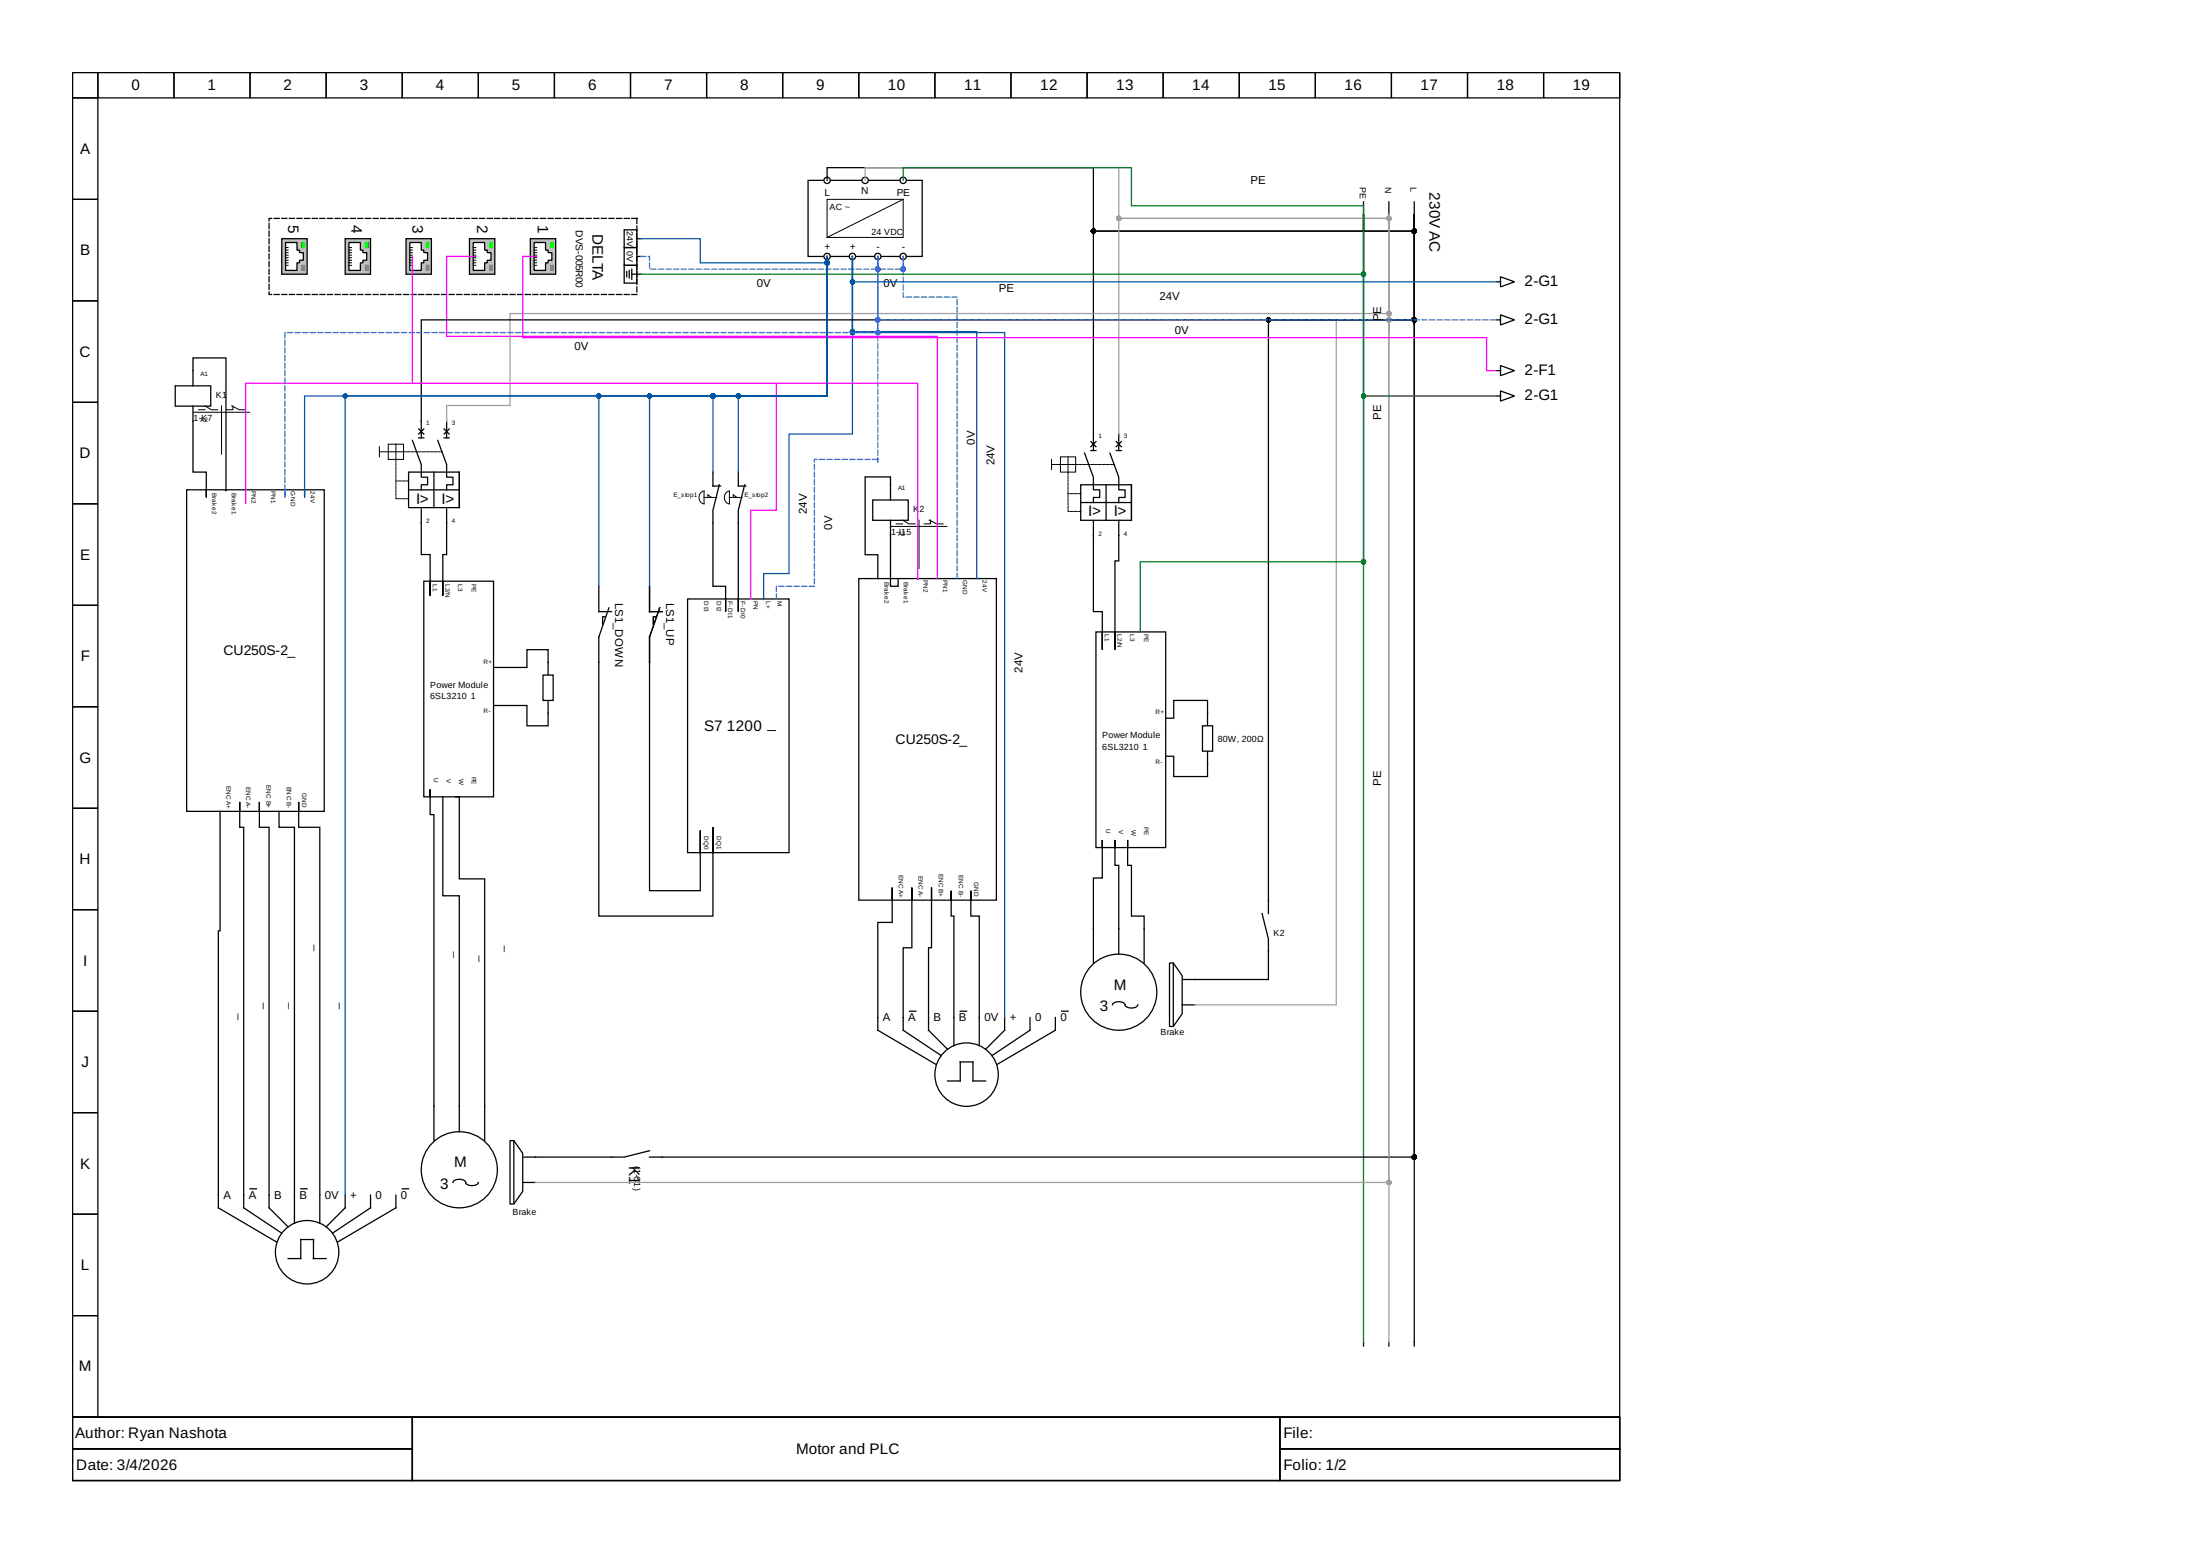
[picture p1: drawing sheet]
<svg xmlns="http://www.w3.org/2000/svg" width="297mm" height="210mm" viewBox="0 0 297 210" stroke-linecap="round" stroke-linejoin="round" font-family="sans-serif">
<g fill="none" stroke="#000" stroke-width=".17">
<path d="M9.8 9.8h208.9v181.5h-208.9zM9.8 9.8h3.4v3.4h-3.4zM9.8 13.2h3.4v13.7h-3.4zM13.2 9.8h10.3v3.4h-10.3zM23.5 9.8h10.3v3.4h-10.3zM33.8 9.8h10.2v3.4h-10.2zM44 9.8h10.3v3.4h-10.3zM54.3 9.8h10.3v3.4h-10.3zM64.6 9.8h10.3v3.4h-10.3zM74.9 9.8h10.2v3.4h-10.2zM85.1 9.8h10.3v3.4h-10.3zM95.4 9.8h10.3v3.4h-10.3z"/>
<path d="M105.7 9.8h10.3v3.4h-10.3zM116 9.8h10.2v3.4h-10.2zM126.2 9.8h10.3v3.4h-10.3zM136.5 9.8h10.3v3.4h-10.3zM146.8 9.8h10.2v3.4h-10.2zM157 9.8h10.3v3.4h-10.3zM167.3 9.8h10.3v3.4h-10.3zM177.6 9.8h10.3v3.4h-10.3zM187.9 9.8h10.2v3.4h-10.2zM198.1 9.8h10.3v3.4h-10.3zM208.4 9.8h10.3v3.4h-10.3zM9.8 26.9h3.4v13.7h-3.4z"/>
<path d="M184.1 27.3v1.7M187.5 27.3v1.7M190.9 27.3v1.7M9.8 40.6h3.4v13.7h-3.4zM9.8 54.3h3.4v13.7h-3.4zM9.8 68h3.4v13.7h-3.4zM9.8 81.7h3.4v13.7h-3.4zM9.8 95.4h3.4v13.7h-3.4zM163 96.3v6.8M9.8 109.1h3.4v13.7h-3.4zM9.8 122.8h3.4v13.7h-3.4zM9.8 136.5h3.4v13.7h-3.4z"/>
<path d="M147.6 125.4v4.6M150.2 135.6a1.07 1.07 0 0 1 1.7 0 1.07 1.07 0 0 0 1.7 0M151.1 125.4v3.4M154.5 125.4v4.6M9.8 150.2h3.4v13.7h-3.4zM9.8 163.9h3.4v13.7h-3.4zM9.8 177.6h3.4v13.7h-3.4zM9.8 191.3h208.9v8.6h-208.9zM9.8 191.3h45.9v4.3h-45.9zM9.8 195.6h45.9v4.3h-45.9zM55.7 191.3h117.1v8.6h-117.1zM172.8 191.3h45.9v4.3h-45.9z"/>
<path d="M172.8 195.6h45.9v4.3h-45.9z"/>
<circle cx="151.1" cy="133.9" r="5.1"/>
</g>
<path d="M162.4 98h1.3v3.4h-1.3z" fill-rule="evenodd" fill="#fff" stroke="#000" stroke-width=".17"/>
<g fill="none" stroke="#000" stroke-width=".17">
<path d="M109.1 24.3h15.4v10.3h-15.4zM23.7 52.1h4.8v2.7h-4.8zM26.1 50v2.1M26.1 54.8v2.1M117.8 67.5h4.8v2.7h-4.8zM120.2 65.4v2.1M120.2 70.2v2.1M157.9 130h.5l1.2 1.7v5.1l-1.2 1.8h-.5zM158.4 130v8.4M159.6 135.6h1.7M159.8 132.2h1.5M170.4 123.3l.9 3.4v1.8"/>
<path d="M171.3 121.6v1.7M68.9 154h.5l1.2 1.7v5.1l-1.2 1.7h-.5zM69.4 154v8.4M70.6 159.6h1.7M70.7 156.2h1.6M184.1 181.2v1.7M187.5 181.2v1.7M190.9 181.2v1.7"/>
</g>
<path d="M26.1 55.6h7.6M26.8 55.3h.9M27.7 54.8l.8 .5h.9M29.9 54.8v6.5M31.3 54.8l1 .5h.9M31.5 54.8v.5h-.9M120.3 71.1h7.6M121 70.7h.9M121.9 70.2l.8 .5h.9M124.1 70.2v6.5M125.5 70.2l1 .5h.8M125.6 70.2v.5h-.8" fill="none" stroke="#000" stroke-width=".14"/>
<g fill="#fff" stroke="#000" stroke-width=".17">
<circle cx="121.9" cy="24.3" r=".43"/>
<circle cx="116.8" cy="24.3" r=".43"/>
<circle cx="111.7" cy="34.6" r=".43"/>
<circle cx="121.9" cy="34.6" r=".43"/>
<circle cx="115.1" cy="34.6" r=".43"/>
<circle cx="118.5" cy="34.6" r=".43"/>
</g>
<path d="M111.7 26.9h10.2v5.1h-10.2zM121.9 26.9l-10.2 5.1" fill="none" stroke="#000" stroke-width=".14"/>
<circle cx="111.7" cy="24.3" r=".43" fill="#fff" stroke="#000" stroke-width=".17"/>
<g fill="none" stroke="#000" stroke-width=".17">
<path d="M147.3 59.6l.7 .7M147.6 58.6v2.2M148 59.6l-.7 .7M150.7 59.6l.7 .7M151.1 58.6v2.2M151.4 59.6l-.7 .7M80.8 79.1v3.5h1.8M87.7 79.1v3.5h1.7M96.3 63.7v1.9h1M97.1 65.4l-.8 3.5v1.7M99.7 63.7v1.9h1M100.5 65.4l-.8 3.5v1.7"/>
<path d="M116 78.1h18.5v43.4h-18.5zM145.9 65.4h6.9v4.8h-6.9zM145.9 67.8h6.9M146.4 61.2l1.2 3.2v1.7h.9v1.1h-.9v.6M147.3 60.8h.7M147.6 70.4v1.9M149.3 65.4v4.8M149.9 61.2l1.2 3.2v1.7h.8v1.1h-.8v.6M150.7 60.8h.7M151.1 70.4v1.9M152.8 65.4v4.8M81.7 83.2h-.3v1.1"/>
<path d="M82.2 82l-1.4 4v3.4M88.6 83.2h-.4v1.1M89.1 82l-1.4 4v3.4M92.8 80.8h13.7v34.3h-13.7zM148 85.3h9.4v29.1h-9.4zM118.5 137.4v1.7l7.9 4.6M121.9 137.4v1.7l5.2 3.4M122.8 136.5h.9M125.4 137.4v1.7l2.5 2.5M128.8 137.4v3.7M129.6 136.5h.9M132.2 137.4v3.7"/>
<path d="M135.6 137.4v1.7l-2.5 2.5M139.1 137.4v1.7l-5.2 3.4M142.5 137.4v1.7l-7.9 4.6M143.3 136.5h.9M87.7 155.3l-3.4 .9h-1.7M87.7 156.2h1.7M127.9 145.9h1.7v-2.6h1.8v2.6h1.7"/>
<circle cx="130.5" cy="145.1" r="4.3"/>
</g>
<path d="M94.6 66.5l.5-.2v1.7a.9 .9 0 0 1-.5-1.5zM95.6 67.2v-.4l.5 .4M98 66.5l.5-.2v1.7a.9 .9 0 0 1-.5-1.5zM99 67.2v-.4l.5 .4M142 62.7h3.2M142 62v1.4M143.2 61.7h2v2h-2zM144.2 61.7v2" fill="none" stroke="#000" stroke-width=".14"/>
<path d="M95.1 67.2h1.7M98.5 67.2h1.7M145.2 62.7h5.3M145.9 69h-1.7v-5.3M145.9 66.6h-1.7" fill="none" stroke="#000" stroke-width=".14" stroke-dasharray=".3 .2"/>
<path d="M63.4 32.2h3.4v4.8h-3.4z" fill-rule="evenodd" fill="#c0c0c0" stroke="#000" stroke-width=".17"/>
<path d="M84.3 35.8h1.7v2.4h-1.7zM84.3 33.4h1.7v2.4h-1.7z" fill="none" stroke="#000" stroke-width=".17"/>
<g fill="#c0c0c0" stroke="#000" stroke-width=".17">
<path d="M46.6 32.2h3.4v4.8h-3.4z" fill-rule="evenodd"/>
<path d="M71.6 32.2h3.4v4.8h-3.4z" fill-rule="evenodd"/>
<path d="M54.8 32.2h3.4v4.8h-3.4z" fill-rule="evenodd"/>
<path d="M38 32.2h3.5v4.8h-3.5z" fill-rule="evenodd"/>
</g>
<g fill="#fff" stroke="#000" stroke-width=".17">
<path d="M55.3 32.7h1.6v1.1h.3v.3h.5v1h-.5v.4h-.3v1h-1.6z" fill-rule="evenodd"/>
<path d="M72.1 32.7h1.6v1.1h.3v.3h.5v1h-.5v.4h-.3v1h-1.6z" fill-rule="evenodd"/>
<path d="M63.9 32.7h1.5v1.1h.4v.3h.5v1h-.5v.4h-.4v1h-1.5z" fill-rule="evenodd"/>
</g>
<path d="M63.9 34.4h.3M72.1 34.4h.4" fill="none" stroke="#000" stroke-width=".14"/>
<path d="M38.6 32.7h1.5v1.1h.3v.3h.6v1h-.6v.4h-.3v1h-1.5z" fill-rule="evenodd" fill="#fff" stroke="#000" stroke-width=".17"/>
<path d="M55.3 34.4h.4M63.9 34.1h.3M72.1 34.1h.4" fill="none" stroke="#000" stroke-width=".14"/>
<path d="M47.1 32.7h1.6v1.1h.3v.3h.5v1h-.5v.4h-.3v1h-1.6z" fill-rule="evenodd" fill="#fff" stroke="#000" stroke-width=".17"/>
<g fill="none" stroke="#000" stroke-width=".14">
<path d="M38.6 34.1h.3M38.6 34.4h.3M38.6 33.8h.3M38.6 33.4h.3M38.6 34.8h.3M38.6 35.1h.3M38.6 35.5h.3M38.6 35.8h.3M47.1 34.1h.4M47.1 34.4h.4M47.1 33.8h.4M47.1 33.4h.4"/>
<path d="M47.1 34.8h.4M47.1 35.1h.4M47.1 35.5h.4M47.1 35.8h.4M55.3 34.1h.4M55.3 33.8h.4M55.3 33.4h.4M55.3 34.8h.4M55.3 35.1h.4M55.3 35.5h.4M55.3 35.8h.4M63.9 33.8h.3"/>
<path d="M63.9 33.4h.3M63.9 34.8h.3M63.9 35.1h.3M63.9 35.5h.3M63.9 35.8h.3M72.1 33.8h.4M72.1 33.4h.4M72.1 34.8h.4M72.1 35.1h.4M72.1 35.5h.4M72.1 35.8h.4M52.4 60h2.1v2h-2.1z"/>
<path d="M53.5 60v2M51.2 61h3.3M51.2 60.3v1.4"/>
</g>
<g fill="#ff8000" stroke="#ff8000" stroke-width=".17">
<path d="M66.1 35.8h.4v.7h-.4z" fill-rule="evenodd"/>
<path d="M57.6 35.8h.3v.7h-.3z" fill-rule="evenodd"/>
<path d="M74.3 35.8h.4v.7h-.4z" fill-rule="evenodd"/>
<path d="M40.8 35.8h.3v.7h-.3z" fill-rule="evenodd"/>
<path d="M49.3 35.8h.4v.7h-.4z" fill-rule="evenodd"/>
</g>
<g fill="#0f0" stroke="#0f0" stroke-width=".17">
<path d="M74.3 32.7h.4v.7h-.4z" fill-rule="evenodd"/>
<path d="M57.6 32.7h.3v.7h-.3z" fill-rule="evenodd"/>
<path d="M66.1 32.7h.4v.7h-.4z" fill-rule="evenodd"/>
<path d="M49.3 32.7h.4v.7h-.4z" fill-rule="evenodd"/>
<path d="M40.8 32.7h.3v.7h-.3z" fill-rule="evenodd"/>
</g>
<path d="M36.3 29.5h49.7v10.3h-49.7z" fill="none" stroke="#000" stroke-width=".17" stroke-dasharray=".7 .3"/>
<g fill="none" stroke="#000" stroke-width=".17">
<path d="M84.3 31h1.7v2.4h-1.7zM84.6 36.7v.7M85 36.5v1M85.3 37h.5M85.3 36.3v1.4M86 37h.5M86 32.2h.5M86 34.6h.5M55.7 59.4l1.2 3.3v1.7h.8v1h-.8v.7M56.5 57.9l.7 .7M56.5 59.1h.7M56.9 56.9v2.2"/>
<path d="M57.2 57.9l-.7 .7M59.1 59.4l1.2 3.3v1.7h.9v1h-.9v.7M60 57.9l.6 .7M60 59.1h.6M60.3 56.9v2.2M60.6 57.9l-.6 .7M25.2 66.1h18.6v43.4h-18.6zM55.2 63.7h6.8v4.8h-6.8zM55.2 66.1h6.8M56.9 68.7v1.9M57.2 78.5h9.4v29.1h-9.4zM58.6 63.7v4.8"/>
<path d="M60.3 68.7v1.9M62 63.7v4.8M74 89.4v6.9M58.6 149.3v4.7M61.2 159.6a1.07 1.07 0 0 1 1.7 0 1.07 1.07 0 0 0 1.7 0M62 149.3v3.5M65.4 149.3v4.7M29.5 161.3v1.7l7.9 4.7M32.9 161.3v1.7l5.1 3.5M33.8 160.5h.8M36.3 161.3v1.7l2.6 2.6M38.9 169.9h1.7v-2.6h1.7v2.6h1.7"/>
<path d="M39.8 161.3v3.8M40.6 160.5h.9M43.2 161.3v3.8M46.6 161.3v1.7l-2.6 2.6M50 161.3v1.7l-5.1 3.5M53.5 161.3v1.7l-7.9 4.7M54.3 160.5h.9"/>
<circle cx="62" cy="157.9" r="5.1"/>
<circle cx="41.5" cy="169" r="4.3"/>
</g>
<path d="M54.5 61h5.2M55.2 67.3h-1.7v-5.3M55.2 64.9h-1.7" fill="none" stroke="#000" stroke-width=".14" stroke-dasharray=".3 .2"/>
<path d="M73.3 91.1h1.4v3.4h-1.4z" fill-rule="evenodd" fill="#fff" stroke="#000" stroke-width=".17"/>
<g fill="none" stroke="#000" stroke-width=".17">
<path d="M111.7 24.3v-1.7h35.9v8.6h43.3v-2.2M190.9 29v152.2M190.9 29v14.8v-.6h-19.6v78.4M190.9 29v2.2h-43.3v27.4M190.9 29v14.2h-134v13.7M190.9 29v127.2h-101.5M202.1 38h.5M202.6 37.4l1.9 .6-1.9 .7zM26.1 50v-1.7h4.4v18v-.2M26.1 56.9v6.8h1.8v3.5v-1.1M202.1 43.2h.5M202.1 50h.5"/>
<path d="M202.1 53.5h.5M202.6 42.5l1.9 .7-1.9 .7zM202.6 49.3l1.9 .7-1.9 .7zM202.6 52.8l1.9 .7-1.9 .6zM56.9 70.6v4.3h1.2v5.5v-1.9M60.3 70.6v4.3h-.5v5.5v-1.9M96.3 70.6v8.5h1.7v3.5v-1.8M99.7 70.6v12v-1.8M120.2 72.3v6.8h1.1v-1M120.2 65.4v-1h-3.4v10.5h1.7v3.2h.1M147.6 72.3v10.3h1.2v5.1v-2.4M151.1 72.3v3.4h-.6v12v-2.4"/>
<path d="M66.6 95.2h4.5v2.8h2.9v-1.7M74 89.4v-1.7h-2.9v2.4h-4.5M80.8 89.4v34.3h15.5v-12v3.4M87.7 89.4v30.8h6.8v-8.1v3M163 96.3v-1.8h-4.5v2.4h-1.1M29.7 109.5v16.1h-.2v35.7M32.4 109.5v-1.3v3.5h.5v49.6M35 109.5v-1.3v3.5h1.3v49.6M37.7 109.5v2.2h2.1v49.6M40.3 109.5v-1.3v3.5h2.9v49.6M58.1 107.6v-1.1v3.5h.5v39.3M59.8 107.6v13.3h2.2v28.4"/>
<path d="M61.5 107.6h.5v11h3.4v30.7M148.8 114.4v-1v5.1h-1.2v6.9M150.5 114.4v-1v3.4h.6v8.6M152.3 114.4v-1v3.4h.5v6.9h1.7v1.7M157.4 102.1h1.1v2.7h4.5v-1.7M120.5 121.5v-1.7v4.7h-2v12.9M123.1 121.5v-1.7v8.1h-1.2v9.5M125.8 121.5v-1.7v8.1h-.4v9.5M128.4 121.5v-1.3v3.5h.4v13.7M131.1 121.5v-1.3v3.5h1.1v13.7M171.3 128.5v3.7h-10M72.3 156.2h10.3"/>
</g>
<path d="M116.8 24.3v-1.7h34.3v6.9h36.4v1.7v-2.2M187.5 29v152.2M187.5 29v15.6v-1.4h-7.1v92.4h-19.1M187.5 29v2.2v-1.7h-36.4v29.1M187.5 29v13.3h-118.6v12.4h-8.6v2.2M187.5 29v130.6h-115.2" fill="none" stroke="#a0a0a0" stroke-width=".17"/>
<path d="M121.9 24.3v-1.7h30.9v5.2h31.3v3.4v-2.2M184.1 29v152.2M184.1 29v46.8h-30.1v9.5M184.1 29v8h-97.6M184.1 29v24.5h17.8" fill="none" stroke="#008000" stroke-width=".17"/>
<g fill="#000" stroke="#000" stroke-width=".17">
<circle cx="147.6" cy="31.2" r=".26"/>
<circle cx="190.9" cy="31.2" r=".26"/>
<circle cx="171.3" cy="43.2" r=".26"/>
<circle cx="190.9" cy="43.2" r=".26"/>
<circle cx="190.9" cy="156.2" r=".26"/>
</g>
<g fill="#a0a0a0" stroke="#a0a0a0" stroke-width=".17">
<circle cx="187.5" cy="43.2" r=".26"/>
<circle cx="151.1" cy="29.5" r=".26"/>
<circle cx="187.5" cy="29.5" r=".26"/>
<circle cx="187.5" cy="42.3" r=".26"/>
<circle cx="187.5" cy="159.6" r=".26"/>
</g>
<path d="M86.5 32.2h8v3.3h17.2v.8v-1.7M111.7 34.6v18.9h-24v25.6M111.7 34.6v18.9h-12v10.2M111.7 34.6v18.9h-15.4v10.2M111.7 34.6v18.9h-30.9v25.6M111.7 34.6v18.9h-70.6v13.7v-1.1M111.7 34.6v18.9h-65.1v107.8M115.1 34.6v24h-8.6v18.8h-3.4v3.4M115.1 34.6v10.3h20.5v92.5M115.1 34.6v10.2h16.8v33.3M115.1 34.6v3.4h86.8" fill="none" stroke="#0055a4" stroke-width=".17"/>
<path d="M86.5 34.6h1.2v1.7h30.8v-1.7M121.9 34.6v1.7h-3.4v-1.7M201.9 43.2h-83.4v-8.6M38.5 66.1v1.1v-22.3h80v-10.3M129.2 78.1v-38h-7.3v-5.5M104.8 80.8v-1.7h5.2v-17.1h8.5v.4v-27.8" fill="none" stroke="#4169e1" stroke-width=".17" stroke-dasharray=".7 .3"/>
<g fill="#008000" stroke="#008000" stroke-width=".17">
<circle cx="184.1" cy="75.8" r=".26"/>
<circle cx="184.1" cy="37" r=".26"/>
<circle cx="184.1" cy="53.5" r=".26"/>
</g>
<g fill="#0055a4" stroke="#0055a4" stroke-width=".17">
<circle cx="87.7" cy="53.5" r=".26"/>
<circle cx="99.7" cy="53.5" r=".26"/>
<circle cx="96.3" cy="53.5" r=".26"/>
<circle cx="115.1" cy="44.9" r=".26"/>
<circle cx="80.8" cy="53.5" r=".26"/>
<circle cx="115.1" cy="44.8" r=".26"/>
<circle cx="111.7" cy="35.5" r=".26"/>
<circle cx="115.1" cy="38" r=".26"/>
<circle cx="46.6" cy="53.5" r=".26"/>
</g>
<g fill="#4169e1" stroke="#4169e1" stroke-width=".17">
<circle cx="118.5" cy="36.3" r=".26"/>
<circle cx="118.5" cy="44.9" r=".26"/>
<circle cx="121.9" cy="36.3" r=".26"/>
<circle cx="118.5" cy="43.2" r=".26"/>
</g>
<path d="M55.7 34.6v17.1h49.1v17.2h-3.4v11.9M64.2 34.6h-3.9v10.8h66.3v32.7M72.5 34.6h-1.9v11h130.1v4.4h1.2M33.2 66.1v1.9v-16.3h90.7v26.6v-.2" fill="none" stroke="#f0f" stroke-width=".17"/>
<path d="M180.2 181.9h13.7v3.4h-13.7z" fill="#fff" stroke="#fff" stroke-width=".17"/>
<g font-size="2.1">
<text x="17.8" y="12.2">0</text>
<text x="28" y="12.2">1</text>
<text x="38.3" y="12.2">2</text>
<text x="48.6" y="12.2">3</text>
<text x="58.8" y="12.2">4</text>
<text x="69.1" y="12.2">5</text>
<text x="79.4" y="12.2">6</text>
<text x="89.7" y="12.2">7</text>
<text x="99.9" y="12.2">8</text>
<text x="110.2" y="12.2">9</text>
<text x="119.9" y="12.2">10</text>
<text x="130.2" y="12.2">11</text>
<text x="140.4" y="12.2">12</text>
<text x="150.7" y="12.2">13</text>
<text x="161" y="12.2">14</text>
<text x="171.3" y="12.2">15</text>
<text x="181.5" y="12.2">16</text>
<text x="191.8" y="12.2">17</text>
<text x="202.1" y="12.2">18</text>
<text x="212.4" y="12.2">19</text>
<text x="10.8" y="20.7">A</text>
<text x="193" y="25.9" transform="rotate(90 193 25.9)">230VAC</text>
<text x="10.8" y="34.4">B</text>
<text x="38.9" y="30.3" transform="rotate(90 38.9 30.3)">5</text>
<text x="47.5" y="30.3" transform="rotate(90 47.5 30.3)">4</text>
<text x="55.7" y="30.3" transform="rotate(90 55.7 30.3)">3</text>
<text x="64.4" y="30.3" transform="rotate(90 64.4 30.3)">2</text>
<text x="72.6" y="30.3" transform="rotate(90 72.6 30.3)">1</text>
<text x="80" y="31.5" transform="rotate(90 80 31.5)">DELTA</text>
<text x="205.8" y="38.6">2-G1</text>
<text x="205.8" y="43.8">2-G1</text>
<text x="10.7" y="48.1">C</text>
<text x="205.8" y="50.6">2-F1</text>
<text x="205.8" y="54.1">2-G1</text>
<text x="10.7" y="61.8">D</text>
<text x="56.2" y="68">I&gt;</text>
<text x="59.6" y="68">I&gt;</text>
<text x="146.9" y="69.7">I&gt;</text>
<text x="150.4" y="69.7">I&gt;</text>
<text x="10.8" y="75.5">E</text>
<text x="10.9" y="89.2">F</text>
<text x="95.1" y="98.7">S7</text>
<text x="98.1" y="98.7">1200 _</text>
<text x="10.7" y="102.9">G</text>
<text x="10.7" y="116.6">H</text>
<text x="11.2" y="130.3">I</text>
<text x="148.5" y="136.5">3</text>
<text x="150.4" y="133.6">M</text>
<text x="11" y="144">J</text>
<text x="10.8" y="157.7">K</text>
<text x="59.4" y="160.5">3</text>
<text x="61.3" y="157.6">M</text>
<text x="85" y="157.4" transform="rotate(90 85 157.4)">K1</text>
<text x="10.9" y="171.4">L</text>
<text x="10.6" y="185.1">M</text>
<text x="10.1" y="194.1">Author: Ryan Nashota</text>
<text x="107.5" y="196.3">Motor and PLC</text>
<text x="173.3" y="194.1">File:</text>
<text x="10.3" y="198.4">Date: 3/4/2026</text>
<text x="173.3" y="198.4">Folio: 1/2</text>
</g>
<g font-size="1.9">
<text x="30.2" y="88.4">CU250S-2_</text>
<text x="120.9" y="100.4">CU250S-2_</text>
</g>
<g font-size="1.5">
<text x="168.9" y="24.9">PE</text>
<text x="102.2" y="38.7">0V</text>
<text x="119.3" y="38.7">0V</text>
<text x="134.9" y="39.4">PE</text>
<text x="156.5" y="40.4">24V</text>
<text x="77.6" y="47.3">0V</text>
<text x="158.6" y="45">0V</text>
<text x="186.5" y="43.4" transform="rotate(-90 186.5 43.4)">PE</text>
<text x="186.5" y="56.7" transform="rotate(-90 186.5 56.7)">PE</text>
<text x="131.6" y="60" transform="rotate(-90 131.6 60)">0V</text>
<text x="134.3" y="62.8" transform="rotate(-90 134.3 62.8)">24V</text>
<text x="108.9" y="69.4" transform="rotate(-90 108.9 69.4)">24V</text>
<text x="112.4" y="71.5" transform="rotate(-90 112.4 71.5)">0V</text>
<text x="83.1" y="81.4" transform="rotate(90 83.1 81.4)">LS1_DOWN</text>
<text x="89.9" y="81.4" transform="rotate(90 89.9 81.4)">LS1_UP</text>
<text x="138" y="90.8" transform="rotate(-90 138 90.8)">24V</text>
<text x="186.5" y="106.1" transform="rotate(-90 186.5 106.1)">PE</text>
<text x="42.2" y="128.3" transform="rotate(-90 42.2 128.3)">_</text>
<text x="61" y="129.3" transform="rotate(-90 61 129.3)">_</text>
<text x="64.4" y="129.8" transform="rotate(-90 64.4 129.8)">_</text>
<text x="67.8" y="128.6" transform="rotate(-90 67.8 128.6)">_</text>
<text x="31.9" y="137.7" transform="rotate(-90 31.9 137.7)">_</text>
<text x="35.3" y="136.2" transform="rotate(-90 35.3 136.2)">_</text>
<text x="38.7" y="136.2" transform="rotate(-90 38.7 136.2)">_</text>
<text x="45.6" y="136.2" transform="rotate(-90 45.6 136.2)">_</text>
<text x="119.2" y="137.9">A</text>
<text x="122.6" y="137.9">A</text>
<text x="126.1" y="137.9">B</text>
<text x="129.5" y="137.9">B</text>
<text x="132.9" y="137.9">0V</text>
<text x="136.3" y="137.9">+</text>
<text x="139.8" y="137.9">0</text>
<text x="143.2" y="137.9">0</text>
<text x="30.2" y="161.8">A</text>
<text x="33.6" y="161.8">A</text>
<text x="37" y="161.8">B</text>
<text x="40.4" y="161.8">B</text>
<text x="43.9" y="161.8">0V</text>
<text x="47.3" y="161.8">+</text>
<text x="50.7" y="161.8">0</text>
<text x="54.1" y="161.8">0</text>
</g>
<g font-size="1.4">
<text x="111.3" y="26.4">L</text>
<text x="116.3" y="26.2">N</text>
<text x="121.1" y="26.4">PE</text>
<text x="77.8" y="31.1" transform="rotate(90 77.8 31.1)">DVS-005R00</text>
<text x="111.3" y="33.8">+</text>
<text x="114.8" y="33.8">+</text>
<text x="118.3" y="33.8">-</text>
<text x="121.8" y="33.8">-</text>
</g>
<g font-size="1.2">
<text x="112" y="28.3">AC ~</text>
<text x="183.6" y="25.2" transform="rotate(90 183.6 25.2)">PE</text>
<text x="187" y="25.2" transform="rotate(90 187 25.2)">N</text>
<text x="190.4" y="25.2" transform="rotate(90 190.4 25.2)">L</text>
<text x="84.6" y="31.2" transform="rotate(90 84.6 31.2)">24V 0V</text>
<text x="117.7" y="31.7">24 VDC</text>
<text x="29.1" y="53.8">K1</text>
<text x="26.1" y="56.8">1-K7</text>
<text x="123.3" y="69.2">K</text>
<text x="124.2" y="69.2">2</text>
<text x="120.3" y="72.3">1-I15</text>
<text x="58.1" y="92.8">Power Module</text>
<text x="58.1" y="94.4">6SL3210</text>
<text x="63.6" y="94.4">1</text>
<text x="148.8" y="99.7">Power Module</text>
<text x="148.8" y="101.2">6SL3210</text>
<text x="154.3" y="101.2">1</text>
<text x="164.4" y="100.2">80W, 200Ω</text>
<text x="171.9" y="126.4">K2</text>
<text x="156.7" y="139.8">Brake</text>
<text x="85.6" y="157.4" transform="rotate(90 85.6 157.4)">(1-C</text>
<text x="85.6" y="159.6" transform="rotate(90 85.6 159.6)">1)</text>
<text x="69.2" y="164.1">Brake</text>
</g>
<g font-size=".9">
<text x="27.1" y="50.8">A1</text>
<text x="27.1" y="56.9">A2</text>
<text x="57.6" y="57.4">1</text>
<text x="61" y="57.4">3</text>
<text x="148.3" y="59.1">1</text>
<text x="151.7" y="59.1">3</text>
<text x="28.7" y="66.6" transform="rotate(90 28.7 66.6)">Brake2</text>
<text x="31.3" y="66.6" transform="rotate(90 31.3 66.6)">Brake1</text>
<text x="34" y="66.3" transform="rotate(90 34 66.3)">PN2</text>
<text x="36.6" y="66.3" transform="rotate(90 36.6 66.3)">PN1</text>
<text x="39.3" y="66.3" transform="rotate(90 39.3 66.3)">GND</text>
<text x="41.9" y="66.3" transform="rotate(90 41.9 66.3)">24V</text>
<text x="57.6" y="70.6">2</text>
<text x="61" y="70.6">4</text>
<text x="91" y="67.2">E_stop1</text>
<text x="100.5" y="67.1">E_stop2</text>
<text x="121.3" y="66.2">A1</text>
<text x="121.3" y="72.3">A2</text>
<text x="148.3" y="72.3">2</text>
<text x="151.7" y="72.3">4</text>
<text x="58.4" y="78.8" transform="rotate(90 58.4 78.8)">L1</text>
<text x="60.1" y="78.8" transform="rotate(90 60.1 78.8)">L2/N</text>
<text x="61.8" y="78.8" transform="rotate(90 61.8 78.8)">L3</text>
<text x="63.7" y="78.8" transform="rotate(90 63.7 78.8)">PE</text>
<text x="95.1" y="81.2" transform="rotate(90 95.1 81.2)">DI3</text>
<text x="96.8" y="81.2" transform="rotate(90 96.8 81.2)">DI2</text>
<text x="98.3" y="81.2" transform="rotate(90 98.3 81.2)">F-DI1</text>
<text x="100" y="81.2" transform="rotate(90 100 81.2)">F-DI0</text>
<text x="101.7" y="81.2" transform="rotate(90 101.7 81.2)">PN</text>
<text x="103.5" y="81.2" transform="rotate(90 103.5 81.2)">L+</text>
<text x="105" y="81.2" transform="rotate(90 105 81.2)">M</text>
<text x="119.4" y="78.5" transform="rotate(90 119.4 78.5)">Brake2</text>
<text x="122.1" y="78.5" transform="rotate(90 122.1 78.5)">Brake1</text>
<text x="124.7" y="78.3" transform="rotate(90 124.7 78.3)">PN2</text>
<text x="127.4" y="78.3" transform="rotate(90 127.4 78.3)">PN1</text>
<text x="130" y="78.3" transform="rotate(90 130 78.3)">GND</text>
<text x="132.7" y="78.3" transform="rotate(90 132.7 78.3)">24V</text>
<text x="65.3" y="89.6">R+</text>
<text x="149.2" y="85.6" transform="rotate(90 149.2 85.6)">L1</text>
<text x="150.9" y="85.6" transform="rotate(90 150.9 85.6)">L2/N</text>
<text x="152.6" y="85.6" transform="rotate(90 152.6 85.6)">L3</text>
<text x="154.5" y="85.6" transform="rotate(90 154.5 85.6)">PE</text>
<text x="65.3" y="96.3">R-</text>
<text x="156" y="96.4">R+</text>
<text x="30.6" y="106.1" transform="rotate(90 30.6 106.1)">ENC A+</text>
<text x="33.2" y="106.3" transform="rotate(90 33.2 106.3)">ENC A-</text>
<text x="36" y="106" transform="rotate(90 36 106)">ENC B+</text>
<text x="38.7" y="106.2" transform="rotate(90 38.7 106.2)">ENC B-</text>
<text x="40.8" y="107" transform="rotate(90 40.8 107)">GND</text>
<text x="58.6" y="105" transform="rotate(90 58.6 105)">U</text>
<text x="60.3" y="105.2" transform="rotate(90 60.3 105.2)">V</text>
<text x="62" y="105.2" transform="rotate(90 62 105.2)">W</text>
<text x="63.7" y="104.8" transform="rotate(90 63.7 104.8)">PE</text>
<text x="156" y="103.1">R-</text>
<text x="95.1" y="112.9" transform="rotate(90 95.1 112.9)">DQ0</text>
<text x="96.8" y="112.9" transform="rotate(90 96.8 112.9)">DQ1</text>
<text x="149.3" y="111.8" transform="rotate(90 149.3 111.8)">U</text>
<text x="151.1" y="112" transform="rotate(90 151.1 112)">V</text>
<text x="152.8" y="112" transform="rotate(90 152.8 112)">W</text>
<text x="154.5" y="111.7" transform="rotate(90 154.5 111.7)">PE</text>
<text x="121.3" y="118.1" transform="rotate(90 121.3 118.1)">ENC A+</text>
<text x="124" y="118.3" transform="rotate(90 124 118.3)">ENC A-</text>
<text x="126.7" y="118" transform="rotate(90 126.7 118)">ENC B+</text>
<text x="129.5" y="118.2" transform="rotate(90 129.5 118.2)">ENC B-</text>
<text x="131.5" y="119" transform="rotate(90 131.5 119)">GND</text>
</g>
</svg>
